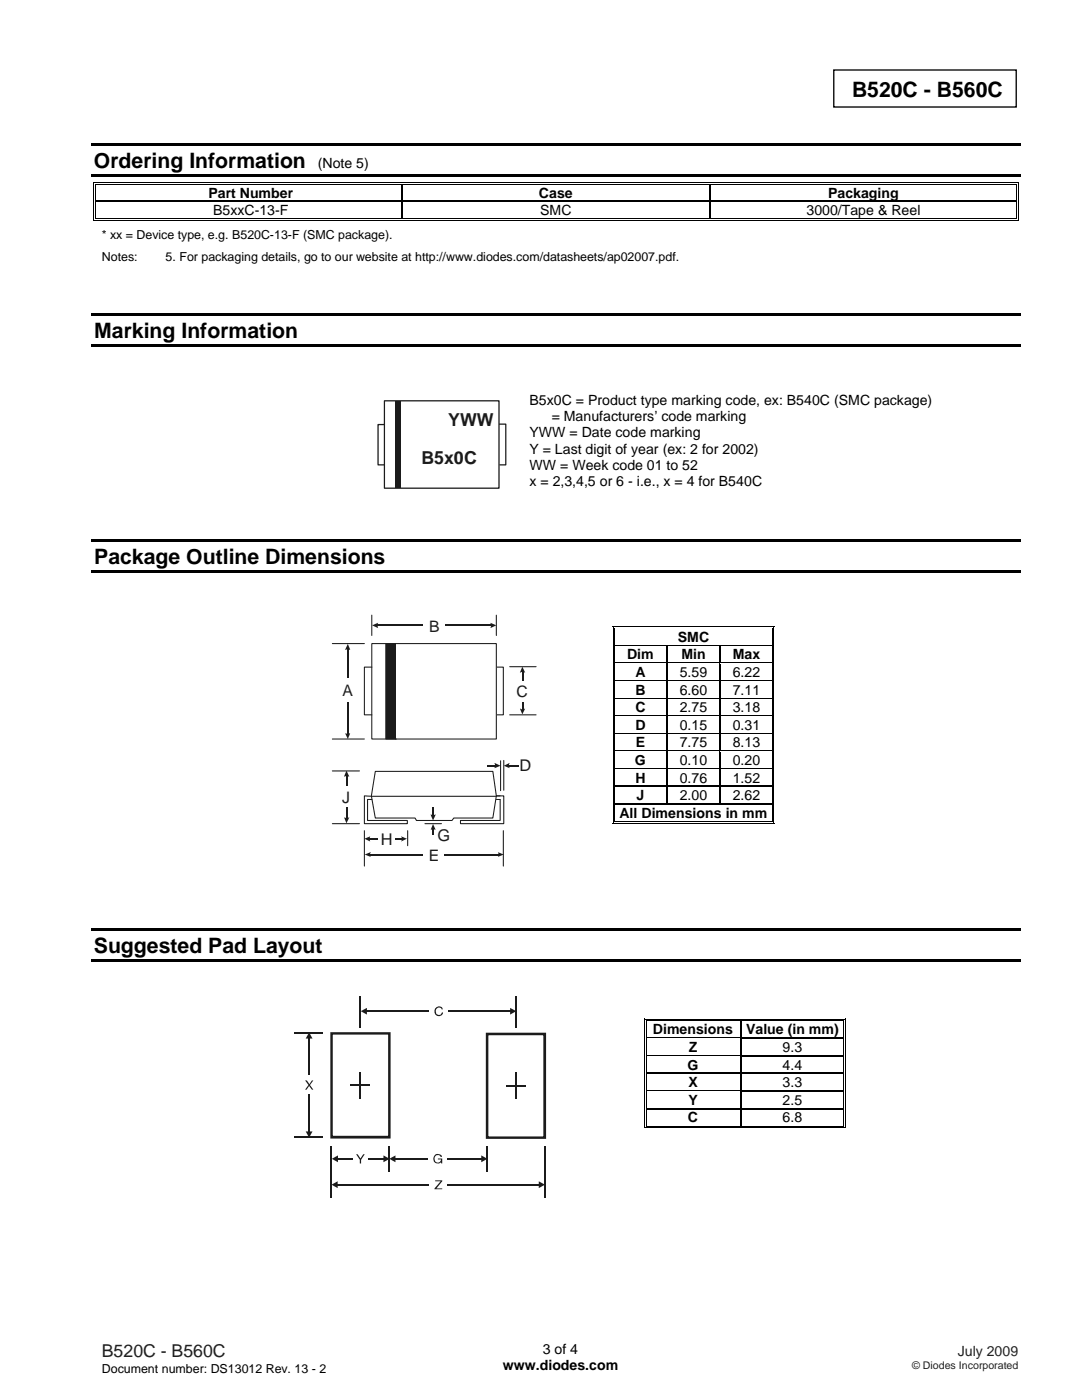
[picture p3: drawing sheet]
<svg xmlns="http://www.w3.org/2000/svg" width="216mm" height="279mm" viewBox="0 0 216 279" stroke-linecap="round" stroke-linejoin="round" font-family="sans-serif">
<path d="M166.4 14h36.4v7.4h-36.4z" fill="none" stroke="#000" stroke-width=".26"/>
<g fill="#000">
<path d="M18.2 28.6h185.5v.5h-185.5zM18.2 34.7h185.5v.5h-185.5zM18.6 36.3h.2v.5h-.2zM18.6 36.3h.5v.2h-.5zM18.9 36.6h.2v.2h-.2zM80.1 36.8h.3zM80.1 36.3h.5v.2h-.5zM80.1 36.6h.5v.2h-.5zM141.5 36.8h.3zM141.5 36.3h.5v.2h-.5zM141.5 36.6h.5v.2h-.5zM202.8 36.3h.5v.2h-.5z"/>
<path d="M202.8 36.6h.1v.2h-.1zM203.1 36.3h.2v.5h-.2zM18.6 40.1h.2v.2h-.2zM18.6 43.9h.5v.2h-.5zM18.9 40.1h.2v.2h-.2zM18.9 43.6h.2v.2h-.2zM80.1 40.1h.3v.2h-.3zM80.1 43.6h.5v.2h-.5zM141.5 40.1h.3v.2h-.3zM141.5 43.6h.5v.2h-.5zM202.8 40.1h.1v.2h-.1zM202.8 43.9h.5v.2h-.5z"/>
<path d="M202.8 43.6h.1v.2h-.1zM203.1 40.1h.2v.2h-.2zM203.1 43.6h.2v.5h-.2zM18.3 62.5h185.4v.6h-185.4zM18.3 68.6h185.4v.6h-185.4zM18.3 107.7h185.4v.5h-185.4zM18.3 113.8h185.4v.5h-185.4zM18.2 185.3h185.5v.5h-185.5zM18.2 191.4h185.5v.5h-185.5z"/>
</g>
<g fill="none" stroke="#000" stroke-width=".2">
<path d="M18.7 36.8v3.3M19 36.8v3.3M19.1 36.4h61M19.1 36.7h61M80.6 36.4h60.9M80.6 36.7h60.9M142 36.4h60.8M142 36.7h60.8M202.8 36.8v3.3M203.2 36.8v3.3M18.7 40.3v3.8M19 40.3v3.3"/>
<path d="M19.1 44h183.7M19.1 43.7h61M80.6 43.7h60.9M142 43.7h60.8M202.8 40.3v3.3M203.2 40.3v3.3"/>
</g>
<path d="M80.2 36.8v3.3M141.6 36.8v3.3M19.1 40.2h61M80.2 40.3v3.3M80.4 40.2h61.1M141.6 40.3v3.3M141.8 40.2h61" fill="none" stroke="#000" stroke-width=".25"/>
<g fill="#fff">
<path d="M122.8 125.5h31.2v3.2h-31.2z"/>
<path d="M122.9 125.5h31v3.2h-31z"/>
</g>
<path d="M122.3 125h.1v.5h-.1zM122.3 125h.5v.1h-.5zM122.6 125.3h.2v.2h-.2z" fill="#000"/>
<path d="M122.8 125.1h31.2M122.8 125.4h31.2" fill="none" stroke="#000" stroke-width=".2"/>
<path d="M122.8 125.5h31.2z" fill="#fff"/>
<path d="M154 125h.5v.1h-.5zM154 125.3h.2v.2h-.2zM154.3 125h.2v.5h-.2z" fill="#000"/>
<path d="M122.3 125.5v3.2M122.7 125.5v3.2M154.1 125.5v3.2M154.4 125.5v3.2" fill="none" stroke="#000" stroke-width=".2"/>
<g fill="#fff">
<path d="M122.8 129h10.2v3.2h-10.2z"/>
<path d="M122.9 129h9.9v3.2h-9.9z"/>
<path d="M133.2 129h10.4v3.2h-10.4z"/>
<path d="M133.4 129h10v3.2h-10z"/>
<path d="M143.8 129h10.2v3.2h-10.2z"/>
<path d="M144 129h9.9v3.2h-9.9z"/>
</g>
<path d="M122.3 128.7h.1v.3h-.1zM122.6 128.7h.2v.3h-.2z" fill="#000"/>
<path d="M122.8 128.9h10.2" fill="none" stroke="#000" stroke-width=".25"/>
<path d="M122.8 129h10.2z" fill="#fff"/>
<path d="M133 128.7h.2v.3h-.2z" fill="#000"/>
<path d="M133.2 128.9h10.4" fill="none" stroke="#000" stroke-width=".25"/>
<path d="M133.2 129h10.4z" fill="#fff"/>
<path d="M143.6 128.7h.2v.3h-.2z" fill="#000"/>
<path d="M143.8 128.9h10.2" fill="none" stroke="#000" stroke-width=".25"/>
<path d="M143.8 129h10.2z" fill="#fff"/>
<path d="M154 128.7h.2v.3h-.2zM154.3 128.7h.2v.3h-.2z" fill="#000"/>
<path d="M122.3 129v3.2M122.7 129v3.2M154.1 129v3.2M154.4 129v3.2" fill="none" stroke="#000" stroke-width=".2"/>
<path d="M133.1 129v3.2M143.7 129v3.2" fill="none" stroke="#000" stroke-width=".25"/>
<g fill="#fff">
<path d="M122.8 132.5h10.2v3.3h-10.2z"/>
<path d="M122.9 132.5h9.9v3.3h-9.9z"/>
<path d="M133.2 132.5h10.4v3.3h-10.4z"/>
<path d="M133.4 132.5h10v3.3h-10z"/>
<path d="M143.8 132.5h10.2v3.3h-10.2z"/>
<path d="M144 132.5h9.9v3.3h-9.9z"/>
</g>
<path d="M122.3 132.2h.1v.3h-.1zM122.6 132.2h.2v.3h-.2z" fill="#000"/>
<path d="M122.8 132.4h10.2" fill="none" stroke="#000" stroke-width=".25"/>
<path d="M122.8 132.5h10.2z" fill="#fff"/>
<path d="M133 132.2h.2v.3h-.2z" fill="#000"/>
<path d="M133.2 132.4h10.4" fill="none" stroke="#000" stroke-width=".25"/>
<path d="M133.2 132.5h10.4z" fill="#fff"/>
<path d="M143.6 132.2h.2v.3h-.2z" fill="#000"/>
<path d="M143.8 132.4h10.2" fill="none" stroke="#000" stroke-width=".25"/>
<path d="M143.8 132.5h10.2z" fill="#fff"/>
<path d="M154 132.2h.2v.3h-.2zM154.3 132.2h.2v.3h-.2z" fill="#000"/>
<path d="M122.3 132.5v3.3M122.7 132.5v3.3M154.1 132.5v3.3M154.4 132.5v3.3" fill="none" stroke="#000" stroke-width=".2"/>
<path d="M133.1 132.5v3.3M143.7 132.5v3.3" fill="none" stroke="#000" stroke-width=".25"/>
<g fill="#fff">
<path d="M122.8 136h10.2v3.3h-10.2z"/>
<path d="M122.9 136h9.9v3.3h-9.9z"/>
<path d="M133.2 136h10.4v3.3h-10.4z"/>
<path d="M133.4 136h10v3.3h-10z"/>
<path d="M143.8 136h10.2v3.3h-10.2z"/>
<path d="M144 136h9.9v3.3h-9.9z"/>
</g>
<path d="M122.3 135.8h.1v.2h-.1zM122.6 135.8h.2v.2h-.2z" fill="#000"/>
<path d="M122.8 135.9h10.2" fill="none" stroke="#000" stroke-width=".25"/>
<path d="M122.8 136h10.2z" fill="#fff"/>
<path d="M133 135.8h.2v.2h-.2z" fill="#000"/>
<path d="M133.2 135.9h10.4" fill="none" stroke="#000" stroke-width=".25"/>
<path d="M133.2 136h10.4z" fill="#fff"/>
<path d="M143.6 135.8h.2v.2h-.2z" fill="#000"/>
<path d="M143.8 135.9h10.2" fill="none" stroke="#000" stroke-width=".25"/>
<path d="M143.8 136h10.2z" fill="#fff"/>
<path d="M154 135.8h.2v.2h-.2zM154.3 135.8h.2v.2h-.2z" fill="#000"/>
<path d="M122.3 136v3.3M122.7 136v3.3M154.1 136v3.3M154.4 136v3.3" fill="none" stroke="#000" stroke-width=".2"/>
<path d="M133.1 136v3.3M143.7 136v3.3" fill="none" stroke="#000" stroke-width=".25"/>
<g fill="#fff">
<path d="M122.8 139.5h10.2v3.3h-10.2z"/>
<path d="M122.9 139.5h9.9v3.3h-9.9z"/>
<path d="M133.2 139.5h10.4v3.3h-10.4z"/>
<path d="M133.4 139.5h10v3.3h-10z"/>
<path d="M143.8 139.5h10.2v3.3h-10.2z"/>
<path d="M144 139.5h9.9v3.3h-9.9z"/>
</g>
<path d="M122.3 139.3h.1v.3h-.1zM122.6 139.3h.2v.3h-.2z" fill="#000"/>
<path d="M122.8 139.4h10.2" fill="none" stroke="#000" stroke-width=".25"/>
<path d="M122.8 139.5l10.2 .1z" fill="#fff"/>
<path d="M133 139.3h.2v.3h-.2z" fill="#000"/>
<path d="M133.2 139.4h10.4" fill="none" stroke="#000" stroke-width=".25"/>
<path d="M133.2 139.5l10.4 .1z" fill="#fff"/>
<path d="M143.6 139.3h.2v.3h-.2z" fill="#000"/>
<path d="M143.8 139.4h10.2" fill="none" stroke="#000" stroke-width=".25"/>
<path d="M143.8 139.5l10.2 .1z" fill="#fff"/>
<path d="M154 139.3h.2v.3h-.2zM154.3 139.3h.2v.3h-.2z" fill="#000"/>
<path d="M122.3 139.6v3.2M122.7 139.6v3.2M154.1 139.6v3.2M154.4 139.6v3.2" fill="none" stroke="#000" stroke-width=".2"/>
<path d="M133.1 139.6v3.2M143.7 139.6v3.2" fill="none" stroke="#000" stroke-width=".25"/>
<g fill="#fff">
<path d="M122.8 143h10.2v3.3h-10.2z"/>
<path d="M122.9 143h9.9v3.3h-9.9z"/>
<path d="M133.2 143h10.4v3.3h-10.4z"/>
<path d="M133.4 143h10v3.3h-10z"/>
<path d="M143.8 143h10.2v3.3h-10.2z"/>
<path d="M144 143h9.9v3.3h-9.9z"/>
</g>
<path d="M122.3 142.8h.1v.3h-.1zM122.6 142.8h.2v.3h-.2z" fill="#000"/>
<path d="M122.8 142.9h10.2" fill="none" stroke="#000" stroke-width=".25"/>
<path d="M122.8 143l10.2 .1z" fill="#fff"/>
<path d="M133 142.8h.2v.3h-.2z" fill="#000"/>
<path d="M133.2 142.9h10.4" fill="none" stroke="#000" stroke-width=".25"/>
<path d="M133.2 143l10.4 .1z" fill="#fff"/>
<path d="M143.6 142.8h.2v.3h-.2z" fill="#000"/>
<path d="M143.8 142.9h10.2" fill="none" stroke="#000" stroke-width=".25"/>
<path d="M143.8 143l10.2 .1z" fill="#fff"/>
<path d="M154 142.8h.2v.3h-.2zM154.3 142.8h.2v.3h-.2z" fill="#000"/>
<path d="M122.3 143.1v3.2M122.7 143.1v3.2M154.1 143.1v3.2M154.4 143.1v3.2" fill="none" stroke="#000" stroke-width=".2"/>
<path d="M133.1 143.1v3.2M143.7 143.1v3.2" fill="none" stroke="#000" stroke-width=".25"/>
<g fill="#fff">
<path d="M122.8 146.6h10.2v3.2h-10.2z"/>
<path d="M122.9 146.6h9.9v3.2h-9.9z"/>
<path d="M133.2 146.6h10.4v3.2h-10.4z"/>
<path d="M133.4 146.6h10v3.2h-10z"/>
<path d="M143.8 146.6h10.2v3.2h-10.2z"/>
<path d="M144 146.6h9.9v3.2h-9.9z"/>
</g>
<path d="M122.3 146.3h.1v.3h-.1zM122.6 146.3h.2v.3h-.2z" fill="#000"/>
<path d="M122.8 146.4h10.2" fill="none" stroke="#000" stroke-width=".25"/>
<path d="M122.8 146.6h10.2z" fill="#fff"/>
<path d="M133 146.3h.2v.3h-.2z" fill="#000"/>
<path d="M133.2 146.4h10.4" fill="none" stroke="#000" stroke-width=".25"/>
<path d="M133.2 146.6h10.4z" fill="#fff"/>
<path d="M143.6 146.3h.2v.3h-.2z" fill="#000"/>
<path d="M143.8 146.4h10.2" fill="none" stroke="#000" stroke-width=".25"/>
<path d="M143.8 146.6h10.2z" fill="#fff"/>
<path d="M154 146.3h.2v.3h-.2zM154.3 146.3h.2v.3h-.2z" fill="#000"/>
<path d="M122.3 146.6v3.2M122.7 146.6v3.2M154.1 146.6v3.2M154.4 146.6v3.2" fill="none" stroke="#000" stroke-width=".2"/>
<path d="M133.1 146.6v3.2M143.7 146.6v3.2" fill="none" stroke="#000" stroke-width=".25"/>
<g fill="#fff">
<path d="M122.8 150.1h10.2v3.2h-10.2z"/>
<path d="M122.9 150.1h9.9v3.2h-9.9z"/>
<path d="M133.2 150.1h10.4v3.2h-10.4z"/>
<path d="M133.4 150.1h10v3.2h-10z"/>
<path d="M143.8 150.1h10.2v3.2h-10.2z"/>
<path d="M144 150.1h9.9v3.2h-9.9z"/>
</g>
<path d="M122.3 149.8h.1v.3h-.1zM122.6 149.8h.2v.3h-.2z" fill="#000"/>
<path d="M122.8 149.9h10.2" fill="none" stroke="#000" stroke-width=".25"/>
<path d="M122.8 150.1h10.2z" fill="#fff"/>
<path d="M133 149.8h.2v.3h-.2z" fill="#000"/>
<path d="M133.2 149.9h10.4" fill="none" stroke="#000" stroke-width=".25"/>
<path d="M133.2 150.1h10.4z" fill="#fff"/>
<path d="M143.6 149.8h.2v.3h-.2z" fill="#000"/>
<path d="M143.8 149.9h10.2" fill="none" stroke="#000" stroke-width=".25"/>
<path d="M143.8 150.1h10.2z" fill="#fff"/>
<path d="M154 149.8h.2v.3h-.2zM154.3 149.8h.2v.3h-.2z" fill="#000"/>
<path d="M122.3 150.1v3.2M122.7 150.1v3.2M154.1 150.1v3.2M154.4 150.1v3.2" fill="none" stroke="#000" stroke-width=".2"/>
<path d="M133.1 150.1v3.2M143.7 150.1v3.2" fill="none" stroke="#000" stroke-width=".25"/>
<g fill="#fff">
<path d="M122.8 153.6h10.2v3.2h-10.2z"/>
<path d="M122.9 153.6h9.9v3.2h-9.9z"/>
<path d="M133.2 153.6h10.4v3.2h-10.4z"/>
<path d="M133.4 153.6h10v3.2h-10z"/>
<path d="M143.8 153.6h10.2v3.2h-10.2z"/>
<path d="M144 153.6h9.9v3.2h-9.9z"/>
</g>
<path d="M122.3 153.3h.1v.3h-.1zM122.6 153.3h.2v.3h-.2z" fill="#000"/>
<path d="M122.8 153.4h10.2" fill="none" stroke="#000" stroke-width=".25"/>
<path d="M122.8 153.6h10.2z" fill="#fff"/>
<path d="M133 153.3h.2v.3h-.2z" fill="#000"/>
<path d="M133.2 153.4h10.4" fill="none" stroke="#000" stroke-width=".25"/>
<path d="M133.2 153.6h10.4z" fill="#fff"/>
<path d="M143.6 153.3h.2v.3h-.2z" fill="#000"/>
<path d="M143.8 153.4h10.2" fill="none" stroke="#000" stroke-width=".25"/>
<path d="M143.8 153.6h10.2z" fill="#fff"/>
<path d="M154 153.3h.2v.3h-.2zM154.3 153.3h.2v.3h-.2z" fill="#000"/>
<path d="M122.3 153.6v3.2M122.7 153.6v3.2M154.1 153.6v3.2M154.4 153.6v3.2" fill="none" stroke="#000" stroke-width=".2"/>
<path d="M133.1 153.6v3.2M143.7 153.6v3.2" fill="none" stroke="#000" stroke-width=".25"/>
<g fill="#fff">
<path d="M122.8 157.1h10.2v3.2h-10.2z"/>
<path d="M122.9 157.1h9.9v3.2h-9.9z"/>
<path d="M133.2 157.1h10.4v3.2h-10.4z"/>
<path d="M133.4 157.1h10v3.2h-10z"/>
<path d="M143.8 157.1h10.2v3.2h-10.2z"/>
<path d="M144 157.1h9.9v3.2h-9.9z"/>
</g>
<path d="M122.3 156.8h.1v.3h-.1zM122.6 156.8h.2v.3h-.2z" fill="#000"/>
<path d="M122.8 157h10.2" fill="none" stroke="#000" stroke-width=".25"/>
<path d="M122.8 157.1h10.2z" fill="#fff"/>
<path d="M133 156.8h.2v.3h-.2z" fill="#000"/>
<path d="M133.2 157h10.4" fill="none" stroke="#000" stroke-width=".25"/>
<path d="M133.2 157.1h10.4z" fill="#fff"/>
<path d="M143.6 156.8h.2v.3h-.2z" fill="#000"/>
<path d="M143.8 157h10.2" fill="none" stroke="#000" stroke-width=".25"/>
<path d="M143.8 157.1h10.2z" fill="#fff"/>
<path d="M154 156.8h.2v.3h-.2zM154.3 156.8h.2v.3h-.2zM122.3 160.3h.1v.3h-.1zM122.3 164.2h.5v.2h-.5zM122.6 160.3h.2v.3h-.2zM122.6 163.9h.2v.1h-.2zM154 160.3h.2v.3h-.2zM154 164.2h.5v.2h-.5zM154 163.9h.2v.1h-.2zM154.3 160.3h.2v.3h-.2zM154.3 163.9h.2v.5h-.2z" fill="#000"/>
<path d="M122.3 157.1v3.2M122.7 157.1v3.2M154.1 157.1v3.2M154.4 157.1v3.2M122.3 160.6v3.8M122.7 160.6v3.3M122.8 164.3h31.2M122.8 164h31.2M154.1 160.6v3.3M154.4 160.6v3.3" fill="none" stroke="#000" stroke-width=".2"/>
<path d="M133.1 157.1v3.2M143.7 157.1v3.2M122.8 160.5h31.2" fill="none" stroke="#000" stroke-width=".25"/>
<g fill="#fff">
<path d="M129 203.8h18.7v3.3h-18.7z"/>
<path d="M129.5 203.8h17.6v3.3h-17.6z"/>
</g>
<path d="M128.5 203.3h.2v.5h-.2zM128.5 203.3h.5v.2h-.5zM128.9 203.6h.1v.2h-.1z" fill="#000"/>
<path d="M129 203.4h18.7M129 203.7h18.7" fill="none" stroke="#000" stroke-width=".2"/>
<path d="M129 203.8h18.7z" fill="#fff"/>
<path d="M147.7 203.8h.3zM147.7 203.3h.5v.2h-.5zM147.7 203.6h.5v.2h-.5zM168.2 203.3h.5v.2h-.5zM168.2 203.6h.2v.2h-.2zM168.6 203.3h.1v.5h-.1z" fill="#000"/>
<path d="M128.6 203.8v3.3M128.9 203.8v3.3M148.2 203.4h20M148.2 203.7h20M168.3 203.8v3.3M168.6 203.8v3.3" fill="none" stroke="#000" stroke-width=".2"/>
<path d="M147.8 203.8v3.3" fill="none" stroke="#000" stroke-width=".25"/>
<g fill="#fff">
<path d="M129 207.3h18.7v3.3h-18.7z"/>
<path d="M129.5 207.3h17.6v3.3h-17.6z"/>
</g>
<path d="M128.5 207.1h.2v.2h-.2zM128.9 207.1h.1v.2h-.1z" fill="#000"/>
<path d="M129 207.2h18.7" fill="none" stroke="#000" stroke-width=".25"/>
<path d="M129 207.3h18.7z" fill="#fff"/>
<path d="M147.7 207.1h.3v.2h-.3zM168.2 207.1h.2v.2h-.2zM168.6 207.1h.1v.2h-.1z" fill="#000"/>
<path d="M147.8 207.3v3.3M148 207.2h20.2" fill="none" stroke="#000" stroke-width=".25"/>
<path d="M128.6 207.3v3.3M128.9 207.3v3.3M168.3 207.3v3.3M168.6 207.3v3.3" fill="none" stroke="#000" stroke-width=".2"/>
<g fill="#fff">
<path d="M129 210.8h18.7v3.3h-18.7z"/>
<path d="M129.5 210.8h17.6v3.3h-17.6z"/>
</g>
<path d="M128.5 210.6h.2v.2h-.2zM128.9 210.6h.1v.2h-.1z" fill="#000"/>
<path d="M129 210.7h18.7" fill="none" stroke="#000" stroke-width=".25"/>
<path d="M129 210.8h18.7z" fill="#fff"/>
<path d="M147.7 210.6h.3v.2h-.3zM168.2 210.6h.2v.2h-.2zM168.6 210.6h.1v.2h-.1z" fill="#000"/>
<path d="M147.8 210.8v3.3M148 210.7h20.2" fill="none" stroke="#000" stroke-width=".25"/>
<path d="M128.6 210.8v3.3M128.9 210.8v3.3M168.3 210.8v3.3M168.6 210.8v3.3" fill="none" stroke="#000" stroke-width=".2"/>
<g fill="#fff">
<path d="M129 214.4h18.7v3.2h-18.7z"/>
<path d="M129.5 214.4h17.6v3.2h-17.6z"/>
</g>
<path d="M128.5 214.1h.2v.3h-.2zM128.9 214.1h.1v.3h-.1z" fill="#000"/>
<path d="M129 214.2h18.7" fill="none" stroke="#000" stroke-width=".25"/>
<path d="M129 214.3l18.7 .1z" fill="#fff"/>
<path d="M147.7 214.1h.3v.3h-.3zM168.2 214.1h.2v.3h-.2zM168.6 214.1h.1v.3h-.1z" fill="#000"/>
<path d="M147.8 214.4v3.2M148 214.2h20.2" fill="none" stroke="#000" stroke-width=".25"/>
<path d="M128.6 214.4v3.2M128.9 214.4v3.2M168.3 214.4v3.2M168.6 214.4v3.2" fill="none" stroke="#000" stroke-width=".2"/>
<g fill="#fff">
<path d="M129 217.8h18.7v3.3h-18.7z"/>
<path d="M129.5 217.8h17.6v3.3h-17.6z"/>
</g>
<path d="M128.5 217.6h.2v.3h-.2zM128.9 217.6h.1v.3h-.1z" fill="#000"/>
<path d="M129 217.7h18.7" fill="none" stroke="#000" stroke-width=".25"/>
<path d="M129 217.8l18.7 .1z" fill="#fff"/>
<g fill="#000">
<path d="M147.7 217.6h.3v.3h-.3zM168.2 217.6h.2v.3h-.2zM168.6 217.6h.1v.3h-.1zM128.5 221.1h.2v.3h-.2zM128.5 225h.5v.1h-.5zM128.9 221.1h.1v.3h-.1zM128.9 224.6h.1v.2h-.1zM147.7 221.1h.3v.3h-.3zM147.7 224.6h.5v.2h-.5zM168.2 221.1h.2v.3h-.2zM168.2 225h.5v.1h-.5zM168.2 224.6h.2v.2h-.2z"/>
<path d="M168.6 221.1h.1v.3h-.1zM168.6 224.6h.1v.5h-.1z"/>
</g>
<path d="M147.8 217.9v3.2M148 217.7h20.2M129 221.2h18.7M147.8 221.4v3.2M148 221.2h20.2" fill="none" stroke="#000" stroke-width=".25"/>
<path d="M128.6 217.9v3.2M128.9 217.9v3.2M168.3 217.9v3.2M168.6 217.9v3.2M128.6 221.4v3.7M128.9 221.4v3.2M129 225.1h39.2M129 224.7h18.7M148.2 224.7h20M168.3 221.4v3.2M168.6 221.4v3.2" fill="none" stroke="#000" stroke-width=".2"/>
<path d="M72.7 167.4l1.2-.5-.1 .3 .1 .8z" fill-rule="evenodd" fill="#1f1a17"/>
<path d="M73.7 167.4h6.5" fill="none" stroke="#1f1a17" stroke-width=".21"/>
<path d="M80 166.9l1.2 .5-1.2 .6 .2-.3v-.6z" fill-rule="evenodd" fill="#1f1a17"/>
<path d="M75.4 165.4h3.3v3.6h-3.3z" fill="#fff"/>
<path d="M98.9 133.1h1.5v9.6h-1.6" fill="none" stroke="#1f1a17" stroke-width=".21"/>
<path d="M74.2 128.4h24.8v19.1h-24.8z" fill="#fff"/>
<path d="M74.2 128.4h24.8v19.1h-24.8zM74.2 133.1h-1.5v9.6h1.5" fill="none" stroke="#1f1a17" stroke-width=".21"/>
<path d="M77 128.4h1.9v19.1h-1.9z" fill="#1f1a17"/>
<path d="M66.3 128.4h6.4M74.2 122.8v4M77 128.4h1.9v19.1h-1.9zM99 122.8v4M101.7 133.1h5.3M66.3 147.5h6.4M78.9 147.5h.1M101.7 142.7h5.3" fill="none" stroke="#1f1a17" stroke-width=".21"/>
<path d="M69.4 128.5l.5 1.2h-1z" fill-rule="evenodd" fill="#1f1a17"/>
<path d="M69.4 129.6v16.8" fill="none" stroke="#1f1a17" stroke-width=".21"/>
<g fill="#1f1a17">
<path d="M68.9 146.3l.2 .1 .8-.1-.5 1.2z" fill-rule="evenodd"/>
<path d="M74.3 124.8l1.1-.5-.1 .4 .1 .6z" fill-rule="evenodd"/>
</g>
<path d="M75.3 124.8h22.7" fill="none" stroke="#1f1a17" stroke-width=".21"/>
<g fill="#1f1a17">
<path d="M97.9 124.3l1.1 .5-1.1 .5 .1-.3z" fill-rule="evenodd"/>
<path d="M104.2 133.1l.6 1.1-.4-.1-.7 .1z" fill-rule="evenodd"/>
</g>
<path d="M104.3 134.1v7.5" fill="none" stroke="#1f1a17" stroke-width=".21"/>
<path d="M103.7 141.4l.3 .1 .8-.1-.6 1.2z" fill-rule="evenodd" fill="#1f1a17"/>
<g fill="#fff">
<path d="M67.7 135.4h3.3v4.7h-3.3z"/>
<path d="M84.4 123.1h4.3v3.6h-4.3z"/>
<path d="M102.7 135.9h2.9v4.2h-2.9z"/>
</g>
<path d="M74.9 153.9h23.4l.7 4.9-.7 4.5h-7.7l-.4 .4h-7.1l-.3-.4h-7.9l-.8-4.5z" fill-rule="evenodd" fill="#fff"/>
<path d="M66.3 153.9h5.4M74.9 153.9h23.4l.7 4.9-.7 4.5h-7.7l-.4 .4h-7.1l-.3-.4h-7.9l-.8-4.5zM99 158.8h1.5v5.6h-8.6v-.7h7.9v-4.1M99.1 158.9l-26.4-.1v5.6h8.6v-.7h-8v-4.1h.9M66.3 164.4h5.4" fill="none" stroke="#1f1a17" stroke-width=".21"/>
<path d="M99 158.8h.8M99 159.6h.8" fill="none" stroke="#1f1a17" stroke-width=".2"/>
<path d="M69.1 153.8l.6 1.2h-1.1z" fill-rule="evenodd" fill="#1f1a17"/>
<path d="M69.2 154.9v8.4" fill="none" stroke="#1f1a17" stroke-width=".21"/>
<path d="M68.6 163.1a.92 .92 0 0 0 1.1 0l-.6 1.2z" fill-rule="evenodd" fill="#1f1a17"/>
<path d="M99.9 151.8v6M100.5 151.8v5.9" fill="none" stroke="#1f1a17" stroke-width=".21"/>
<g fill="#1f1a17">
<path d="M97.2 152.7h1.6v.2h-1.6z"/>
<path d="M101.6 152.7h1.8v.2h-1.8z"/>
</g>
<g fill="#1f1a17">
<path d="M98.7 152.3l1.2 .5-1.2 .5z" fill-rule="evenodd"/>
<path d="M100.5 152.8l1.2-.5-.1 .2 .1 .8z" fill-rule="evenodd"/>
</g>
<path d="M72.7 165.8v7M100.4 165.8v7" fill="none" stroke="#1f1a17" stroke-width=".21"/>
<path d="M72.8 170.5l1.2-.4-.2 .2 .2 .7z" fill-rule="evenodd" fill="#1f1a17"/>
<path d="M73.8 170.6h25.7" fill="none" stroke="#1f1a17" stroke-width=".21"/>
<path d="M99.3 170.1l1.2 .4-1.2 .5 .2-.2z" fill-rule="evenodd" fill="#1f1a17"/>
<path d="M81.3 165.8v3M84.8 164.4h3.3" fill="none" stroke="#1f1a17" stroke-width=".21"/>
<g fill="#1f1a17">
<path d="M86.3 161.1h.3v1.6h-.3z"/>
<path d="M86.3 165.5h.3v1.1h-.3z"/>
</g>
<g fill="#1f1a17">
<path d="M85.9 162.6l.5 .1 .6-.1-.6 1.1z" fill-rule="evenodd"/>
<path d="M86.4 164.4l.6 1.3-.3-.2-.8 .2z" fill-rule="evenodd"/>
</g>
<g fill="#fff">
<path d="M84.5 168.8h4.1v3.6h-4.1z"/>
<path d="M67.4 157h3.1v4.1h-3.1z"/>
</g>
<g fill="#1f1a17">
<path d="M66.1 206h11.6v.5h-11.6zM77.7 206h.2v.2h-.2zM77.4 206.2h.5v20.8h-.5zM77.7 227h.2v.2h-.2zM66.1 226.7h11.6v.5h-11.6zM65.9 227h.2v.2h-.2zM65.9 206.2h.5v20.8h-.5zM65.9 206h.2v.2h-.2z"/>
<path d="M97.2 206.1h11.5v.5h-11.5zM108.7 206.1h.3v.3h-.3zM108.4 206.4h.6v20.6h-.6zM108.7 227h.3v.3h-.3zM97.2 226.8h11.5v.5h-11.5zM96.9 227h.3v.3h-.3zM96.9 206.4h.6v20.6h-.6zM96.9 206.1h.3v.3h-.3z"/>
</g>
<path d="M71.9 198.7v6.4" fill="none" stroke="#1f1a17" stroke-width=".25"/>
<path d="M103 198.7v6.4" fill="none" stroke="#1f1a17" stroke-width=".23"/>
<path d="M72 201.8l1.2-.7v1.4l-1.2-.7 1.2-.7z" fill-rule="evenodd" fill="#1f1a17"/>
<path d="M73.1 201.8h28.8" fill="none" stroke="#1f1a17" stroke-width=".23"/>
<path d="M101.8 201.1l1.2 .7-1.2 .7v-1.4l1.2 .7z" fill-rule="evenodd" fill="#1f1a17"/>
<path d="M58.7 206.2h5.7" fill="none" stroke="#1f1a17" stroke-width=".25"/>
<path d="M58.7 226.9h5.7" fill="none" stroke="#1f1a17" stroke-width=".3"/>
<path d="M61.7 206l.7 1.3h-1.4l.7-1.3 .7 1.3z" fill-rule="evenodd" fill="#1f1a17"/>
<path d="M61.7 207.2v18.7" fill="none" stroke="#1f1a17" stroke-width=".3"/>
<path d="M61 225.8h1.4l-.7 1.2 .7-1.2-.7 1.2z" fill-rule="evenodd" fill="#1f1a17"/>
<path d="M66.1 228.7v10.3M77.7 228.7v5.1M108.7 228.7v10.3" fill="none" stroke="#1f1a17" stroke-width=".25"/>
<path d="M97.2 228.7v5.1" fill="none" stroke="#1f1a17" stroke-width=".32"/>
<path d="M66.1 236.4l1.3-.6v1.3l-1.3-.7 1.3-.6z" fill-rule="evenodd" fill="#1f1a17"/>
<path d="M67.3 236.4h40.3" fill="none" stroke="#1f1a17" stroke-width=".25"/>
<g fill="#1f1a17">
<path d="M107.5 235.8l1.2 .6-1.2 .7v-1.3l1.2 .6z" fill-rule="evenodd"/>
<path d="M77.7 231.3l1.2-.7v1.3l-1.2-.6 1.2-.7z" fill-rule="evenodd"/>
</g>
<path d="M78.8 231.3h17.3" fill="none" stroke="#1f1a17" stroke-width=".25"/>
<g fill="#1f1a17">
<path d="M96 230.6l1.3 .7-1.3 .6v-1.3l1.3 .7z" fill-rule="evenodd"/>
<path d="M66.2 231.3l1.2-.7v1.3l-1.2-.6 1.2-.7z" fill-rule="evenodd"/>
</g>
<path d="M67.3 231.2h9.3" fill="none" stroke="#1f1a17" stroke-width=".32"/>
<path d="M76.5 230.6l1.2 .7-1.2 .6v-1.3l1.2 .7z" fill-rule="evenodd" fill="#1f1a17"/>
<path d="M85.7 233.8h3.5v5.3h-3.5z" fill="#fff"/>
<path d="M86.8 235.6h1.4v.2l-1.1 1.4h1.1v.1h-1.5v-.1l1.2-1.4h-1.1z" fill-rule="evenodd" fill="#1f1a17"/>
<path d="M58.8 214.7h5.8v3.7h-5.8z" fill="#fff"/>
<path d="M60.9 215.6h.3l.5 .8 .5-.8h.3l-.7 .9 .7 1h-.3l-.5-.8-.5 .8h-.3l.7-1z" fill-rule="evenodd" fill="#1f1a17"/>
<path d="M85.7 198.6h3.6v6.4h-3.6z" fill="#fff"/>
<path d="M86.8 201.3a.85 .85 0 0 1 .9-.5 .85 .85 0 0 1 .7 .6h-.3v-.1l-.4-.2h-.3a.79 .79 0 0 0-.4 .8 .79 .79 0 0 0 .4 .6 .57 .57 0 0 0 .8-.4h.2a.92 .92 0 0 1-1.3 .6 .92 .92 0 0 1-.3-1.4z" fill-rule="evenodd" fill="#1f1a17"/>
<g fill="#fff">
<path d="M85.5 228.6h3.7v5.2h-3.7z"/>
<path d="M70.5 228.6h2.9v5.2h-2.9z"/>
</g>
<g fill="#1f1a17">
<path d="M86.7 230.6a.88 .88 0 0 1 1.5 .3h-.3a.7 .7 0 0 0-1.1-.1 .7 .7 0 0 0 .3 1.1l.5 .1 .3-.3 .1-.3h-.6v-.2h.8v1h-.1l-.1-.3a.94 .94 0 0 1-1.4 0 .94 .94 0 0 1 .1-1.3z" fill-rule="evenodd"/>
<path d="M71.1 230.4h.3l.5 .8 .6-.8h.3l-.7 1.1v.7h-.3v-.7z" fill-rule="evenodd"/>
</g>
<path d="M70 216.6h3.9M71.9 214v5.2" fill="none" stroke="#1f1a17" stroke-width=".25"/>
<path d="M100.9 216.7h4" fill="none" stroke="#1f1a17" stroke-width=".32"/>
<path d="M102.9 214.1v5.2" fill="none" stroke="#1f1a17" stroke-width=".23"/>
<path d="M76.7 80h22.9v17.4h-22.9z" fill="#fff"/>
<path d="M76.7 80h22.9v17.4h-22.9z" fill="none" stroke="#1f1a17" stroke-width=".25"/>
<path d="M77.7 85.2h4.4v3.8h-4.4z" fill="#fff"/>
<path d="M76.6 84.7h-1.2v8.1h1.2" fill="none" stroke="#1f1a17" stroke-width=".25"/>
<path d="M78.9 80h1.1v17.3h-1.1z" fill="#1f1a17"/>
<path d="M99.7 84.6h1.2v8.2h-1.2" fill="none" stroke="#1f1a17" stroke-width=".25"/>
<g font-size="4.2">
<text x="170" y="19.3">B520C - B560C</text>
<text x="18.7" y="33.4">Ordering Information</text>
<text x="18.8" y="67.4">Marking Information</text>
<text x="18.8" y="112.5">Package Outline Dimensions</text>
<text x="18.7" y="190.1">Suggested Pad Layout</text>
</g>
<g font-size="3.6" fill="#1f1a17">
<text x="89.5" y="85.1">YWW</text>
<text x="84.1" y="92.5">B5x0C</text>
</g>
<text font-size="3.5" fill="#231f20" x="20.3" y="270.9">B520C - B560C</text>
<g font-size="3.2" fill="#1f1a17">
<text x="85.6" y="126">B</text>
<text x="68.3" y="138.9">A</text>
<text x="103" y="139.1">C</text>
<text x="103.7" y="153.9">D</text>
<text x="68.3" y="160.2">J</text>
<text x="87.3" y="167.9">G</text>
<text x="76" y="168.6">H</text>
<text x="85.6" y="171.7">E</text>
</g>
<g font-size="2.8">
<text x="63.4" y="33.4">(Note 5)</text>
<text x="41.6" y="39.4">Part Number</text>
<text x="107.5" y="39.4">Case</text>
<text x="165.2" y="39.4">Packaging</text>
<text x="42.5" y="42.9">B5xxC-13-F</text>
<text x="107.8" y="42.9">SMC</text>
<text x="160.9" y="42.9">3000/Tape &amp; Reel</text>
<text x="105.7" y="80.8">B5x0C = Product type marking code, ex: B540C (SMC package)</text>
<text x="105.7" y="87.3">YWW = Date code marking</text>
<text x="110.1" y="84">= Manufacturers’ code marking</text>
<text x="105.7" y="90.5">Y = Last digit of year (ex: 2 for 2002)</text>
<text x="105.7" y="93.8">WW = Week code 01 to 52</text>
<text x="105.7" y="97">x = 2,3,4,5 or 6 - i.e., x = 4 for B540C</text>
<text x="125.1" y="131.6">Dim</text>
<text x="135.3" y="128.1">SMC</text>
<text x="136" y="131.6">Min</text>
<text x="146.2" y="131.6">Max</text>
<text x="126.8" y="135.1">A</text>
<text x="135.6" y="135.1">5.59</text>
<text x="146.2" y="135.1">6.22</text>
<text x="126.8" y="138.6">B</text>
<text x="126.8" y="142.1">C</text>
<text x="135.6" y="138.6">6.60</text>
<text x="135.6" y="142.1">2.75</text>
<text x="146.2" y="138.6">7.11</text>
<text x="146.2" y="142.1">3.18</text>
<text x="126.8" y="145.6">D</text>
<text x="126.9" y="149.2">E</text>
<text x="135.6" y="145.6">0.15</text>
<text x="135.6" y="149.2">7.75</text>
<text x="146.2" y="145.6">0.31</text>
<text x="146.2" y="149.2">8.13</text>
<text x="126.7" y="152.7">G</text>
<text x="135.6" y="152.7">0.10</text>
<text x="146.2" y="152.7">0.20</text>
<text x="126.8" y="156.2">H</text>
<text x="127" y="159.7">J</text>
<text x="135.6" y="156.2">0.76</text>
<text x="135.6" y="159.7">2.00</text>
<text x="146.2" y="156.2">1.52</text>
<text x="146.2" y="159.7">2.62</text>
<text x="123.6" y="163.2">All Dimensions in mm</text>
<text x="130.3" y="206.4">Dimensions</text>
<text x="137.4" y="209.9">Z</text>
<text x="148.9" y="206.4">Value (in mm)</text>
<text x="156.2" y="209.9">9.3</text>
<text x="137.2" y="213.4">G</text>
<text x="156.2" y="213.4">4.4</text>
<text x="137.4" y="217">X</text>
<text x="137.4" y="220.5">Y</text>
<text x="156.2" y="217">3.3</text>
<text x="156.2" y="220.5">2.5</text>
<text x="137.3" y="224">C</text>
<text x="156.2" y="224">6.8</text>
<text x="100.3" y="273.5">www.diodes.com</text>
<text x="108.3" y="270.2">3 of 4</text>
</g>
<text font-size="2.8" fill="#231f20" x="191.1" y="270.6">July 2009</text>
<g font-size="2.5">
<text x="20.3" y="47.8">* xx = Device type, e.g. B520C-13-F (SMC package).</text>
<text x="20.3" y="52">Notes:</text>
<text x="33.1" y="52">5. For packaging details, go to our website at http://www.diodes.com/datasheets/ap02007.pdf.</text>
<text x="20.3" y="274">Document number: DS13012 Rev. 13 - 2</text>
</g>
<text font-size="2.1" fill="#231f20" x="182" y="273.2">© Diodes Incorporated</text>
</svg>
